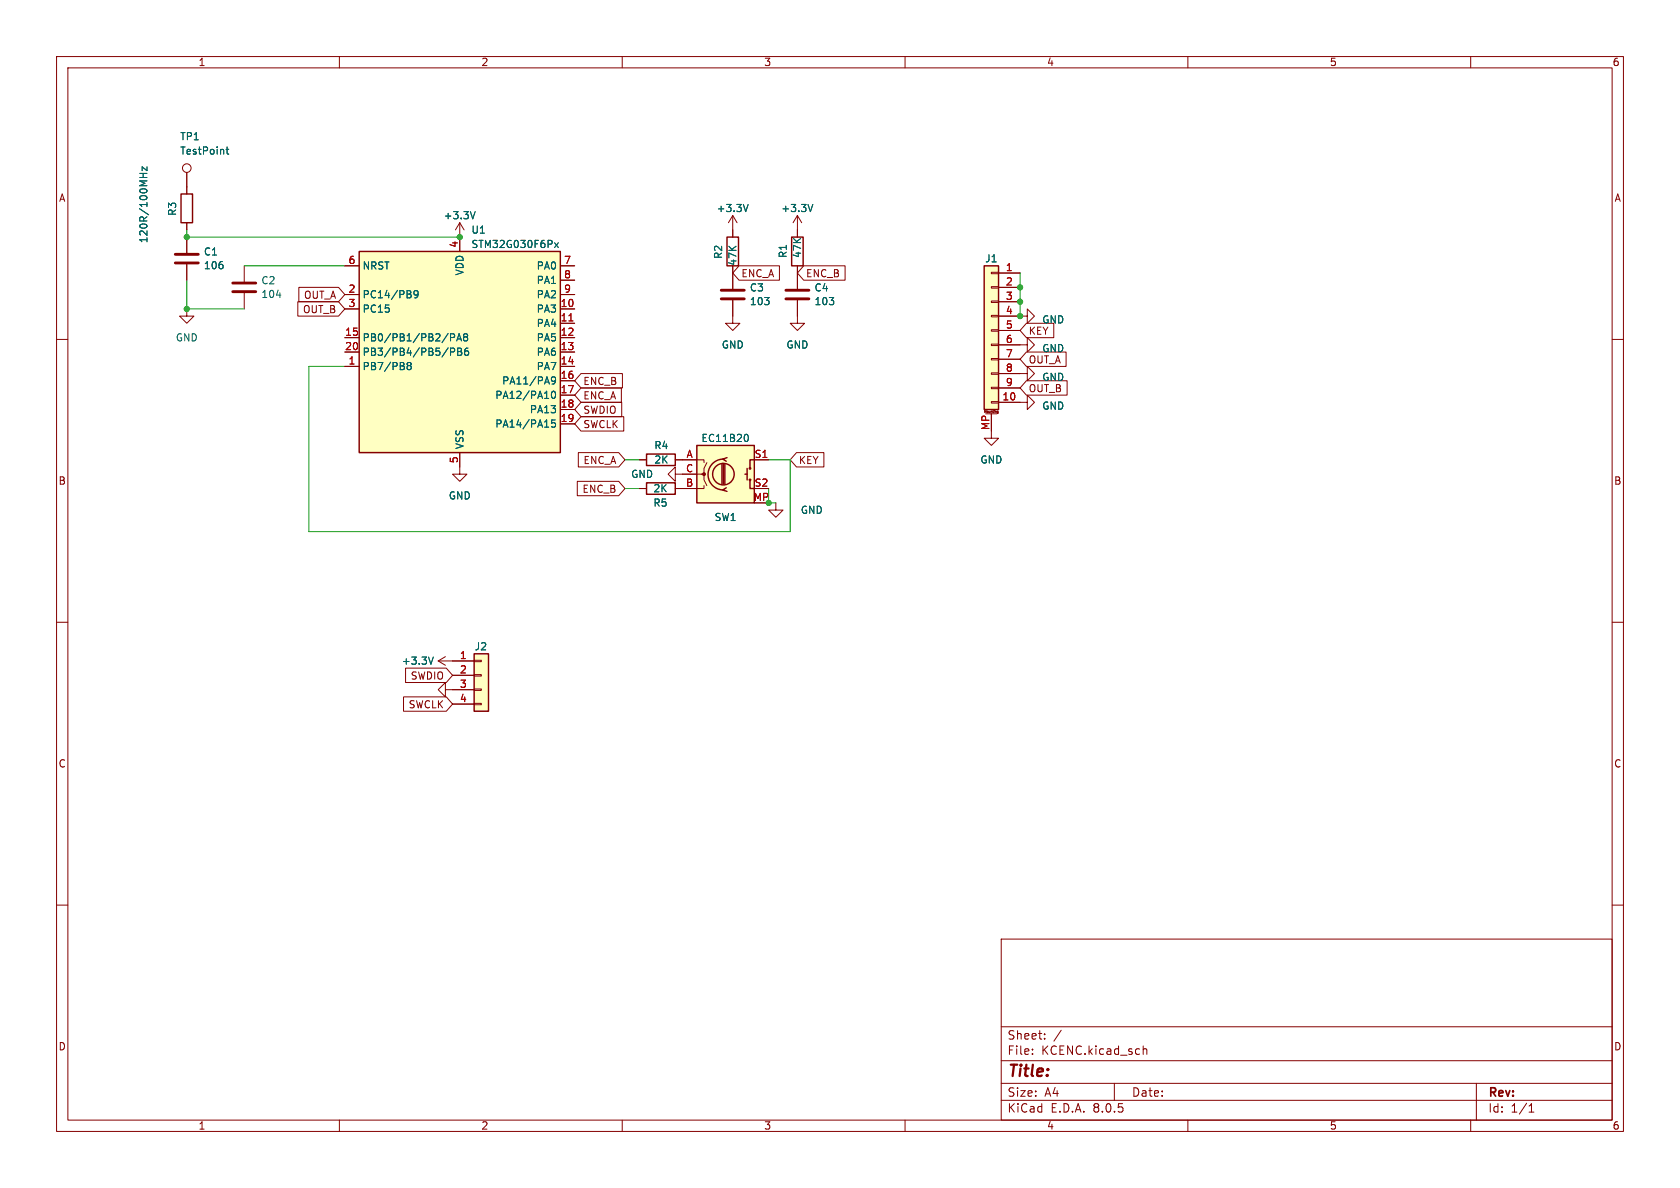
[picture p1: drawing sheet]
<svg xmlns="http://www.w3.org/2000/svg" width="297mm" height="210mm" viewBox="0 0 297 210" stroke-linecap="round" stroke-linejoin="round" font-family="sans-serif">
<g fill="none" stroke="#840000" stroke-width=".18">
<path d="M10 10h277v190h-277zM12 12h273v186h-273zM60 10v2M110 10v2M160 10v2M210 10v2M260 10v2M10 60h2M285 60h2M10 110h2M285 110h2M10 160h2"/>
<path d="M285 160h2M177 166h108v32h-108zM60 198v2M110 198v2M160 198v2M177 194.5h108M177 191.5h108M177 187.5h108M177 181.5h108M182.5 186.3v.1M182.5 185.5v.1M184.7 183.6v.1"/>
<path d="M184.7 182.8v.1M187.6 182.1l-1.3 2M197 191.5v3M202.1 184.9v1.5M202.1 185.5l.2-.1 .4 .1v.9M210 198v2M260 198v2M261 191.5v6.5M270.3 196.6h.9M270.3 195.5l.4-.4v1.5"/>
</g>
<path d="M174 47h2.5v25.4h-2.5z" fill="#ffffc2"/>
<g fill="none" stroke="#840000" stroke-width=".18">
<path d="M175.3 58.3h1.2v.2h-1.2zM175.3 55.8h1.2v.2h-1.2zM175.3 53.2h1.2v.3h-1.2zM175.3 50.7h1.2v.2h-1.2zM175.3 48.1h1.2v.3h-1.2zM176.5 48.3h3.8M176.5 50.8h3.8M176.5 53.3h3.8M176.5 55.9h3.8M176.5 58.4h3.8M174.1 72.9v-.3l.1 .2 .1-.2v.3M174.2 73.2h2.1"/>
<path d="M175.3 71h1.2v.2h-1.2zM175.3 68.5h1.2v.2h-1.2zM175.3 65.9h1.2v.3h-1.2zM175.3 63.4h1.2v.2h-1.2zM175.3 60.8h1.2v.3h-1.2zM175.3 73.2v3M175.5 72.6v.3M175.8 72.6h.1M176.3 73v.1M176.3 72.9h.1M176.3 72.7v.2M176.3 72.7h.1"/>
<path d="M176.4 72.7h-.1M176.4 72.7h.1M176.4 73l-.1 .1M176.4 72.7v.3M176.4 73h.1M176.4 72.9h.1M176.5 71.1h3.8M176.5 61h3.8M176.5 63.5h3.8M176.5 66h3.8M176.5 68.6h3.8M81.3 82.6v1.2h1.2l-1.2 1.3-1.3-1.3h1.3"/>
<path d="M113 81.3h1.3M119.4 83.8v-1.2l-1.3 1.2 1.3 1.3v-1.3h1.2M119.4 81.3h1.2"/>
</g>
<path d="M174 47h2.5v25.4h-2.5zM114.3 80.3h5.1v2h-5.1z" fill="none" stroke="#840000" stroke-width=".25"/>
<path d="M123.2 78.7h10.1v10.2h-10.1z" fill="#ffffc2"/>
<g fill="none" stroke="#840000" stroke-width=".25">
<path d="M123.2 78.7h10.1v10.2h-10.1zM114.3 85.3h5.1v2.1h-5.1zM127.6 82v3.6M127.9 81.2a2.73 2.73 0 0 0-2.7 2.7 2.73 2.73 0 0 0 2.7 2.7M127.9 82v3.6M128.1 82v3.6M128.4 86.2l-.6 .4 .7 .3M128.5 80.9l-.7 .3 .6 .3M131.7 83.8h.4M132.1 82.8v2M132.6 84.8v1.6h.7M133.3 81.3h-.7v1.5"/>
<circle cx="127.9" cy="83.8" r="1.9"/>
<circle cx="132.6" cy="84.8" r=".13"/>
<circle cx="132.6" cy="82.8" r=".13"/>
</g>
<circle cx="124.5" cy="83.8" r=".25" fill="#840000" stroke="#840000" stroke-width=".18"/>
<path d="M113 86.4h1.3M120.6 81.3h3.9v.5M120.6 83.8h3.9v1l.5 1.1M124.5 85.9v.5h-5.1M125 81.8l-.5 1v1h-.5M133.3 81.3h2.6" fill="none" stroke="#840000" stroke-width=".18"/>
<path d="M132 76.8a.79 .79 0 0 1 0 1.2" fill="none" stroke="#006464" stroke-width=".18"/>
<path d="M63.5 44.5h35.6v35.5h-35.6z" fill="#ffffc2"/>
<path d="M32 34.3h2v5.1h-2zM63.5 44.5h35.6v35.5h-35.6z" fill="none" stroke="#840000" stroke-width=".25"/>
<g fill="none" stroke="#840000" stroke-width=".18">
<path d="M33 30.5v3.8M33 39.4v1.2M33 54.6v1.3h1.3l-1.3 1.3-1.3-1.3h1.3M33 41.9v2.8M33 46.7v2.8M61 54.6h2.5M61 59.7h2.5M61 52.1h2.5M61 47h2.5M81.3 41.9v2.6M99.1 54.6h2.5M99.1 57.2h2.5"/>
<path d="M99.1 59.7h2.5M99.1 52.1h2.5M99.1 47h2.5M99.1 49.5h2.5M129.5 53.1v4.1h1.3l-1.3 1.2-1.2-1.2h1.2M129.5 48.3v2.8M141 53.1v4.1h1.2l-1.2 1.2-1.3-1.2h1.3M141 48.3v2.8M61 64.8h2.5M61 62.2h2.5M99.1 64.8h2.5M99.1 62.2h2.5"/>
<path d="M99.1 67.3h2.5M99.1 69.9h2.5M99.1 72.4h2.5M99.1 74.9h2.5M175.3 76.2v1.3h1.2l-1.2 1.2-1.3-1.2h1.3M180.3 66h1.3v-1.2l1.3 1.2-1.3 1.3v-1.3M180.3 71.1h1.3v-1.2l1.3 1.2-1.3 1.3v-1.3M81.3 80v2.6"/>
<circle cx="33" cy="29.7" r=".76"/>
</g>
<g fill="none" stroke="#006464" stroke-width=".18">
<path d="M24.7 30.7h1.3M25.3 30.7v.7M26 29.5v.7l-.9-.7v.7M40 26.4h.4M40.1 26v1.1l.3 .1M73.9 51.9l-.2 .3-.4-.1-.1-.2 .1-.5h.4l.1 .1a.84 .84 0 0 1-.3 1.1h-.2M79.7 59.7l.6-.1 .1-.2-.1-.3-.6-.1v1.3M80.9 59.9h.6M82.2 59.5l-.3-.2 .3-.3h.2l.3 .2-.3 .3M82.2 59.5l-.3 .3 .1 .3 .2 .2 .4-.1 .1-.2-.1-.3-.2-.2M82.2 59.5h.2M98 42.9l.7 .9"/>
<path d="M98.7 42.9l-.7 .9M72.2 64.6l-.2-.2 .2-.3h.3l.2 .2-.2 .3M72.2 64.6l-.2 .3v.3l.2 .1h.4l.1-.2v-.2l-.2-.3M72.2 64.6h.3M79.7 62.2l.6-.1 .1-.1-.1-.3-.6-.2v1.3M80.7 60.3l.5-1.3 .4 1.3M80.9 61.5h.4l.3 .3-.3 .3 .3 .2v.3l-.2 .2h-.5zM80.9 62.1h.4M82.7 61.5l-.3 .1a.86 .86 0 0 0 0 1.2l.4-.1 .1-.4-.3-.3-.3 .1-.2 .2M97.6 69.3l.2-.1a.68 .68 0 0 1 .4 .6 .68 .68 0 0 1-.4 .6l-.2-.1-.1-.4zM98.1 74.2h-.6v.6l.2-.1 .4 .1 .1 .2-.1 .4-.1 .1-.5-.1M98.2 67.2l-.2 .2-.4-.1-.1-.1 .1-.5 .4-.1 .1 .1a.84 .84 0 0 1-.3 1.2h-.2"/>
</g>
<path d="M100.6 56.7h.7" fill="none" stroke="#a90000" stroke-width=".18"/>
<path d="M31 46.5h4.1M31 45h4.1M127.5 52.8h4.1M127.5 51.3h4.1M138.9 52.8h4.1M138.9 51.3h4.1" fill="none" stroke="#840000" stroke-width=".51"/>
<path d="M83.8 115.6h2.6v10.1h-2.6z" fill="#ffffc2"/>
<g fill="none" stroke="#840000" stroke-width=".18">
<path d="M33 30.5v3.8M33 39.4v1.2M81.3 39.4l-.8 1.2M81.3 39.4v5.1M81.3 39.4l.7 1.2M129.5 38.1l-.7 1.3M129.5 38.1v3.8M129.5 38.1l.8 1.3M141 38.1v3.8M141 38.1l-.8 1.3M141 38.1l.7 1.3M33 41.9v2.8"/>
<path d="M33 46.7v2.8M43.2 47v2.8M43.2 51.8v2.8M52.6 53.3h7.2l1.2 1.3-1.2 1.3h-7.2zM52.8 50.8h7l1.2 1.3-1.2 1.2h-7zM61 54.6h2.5M61 59.7h2.5M61 52.1h2.5M61 47h2.5M99.1 54.6h2.5M99.1 57.2h2.5M99.1 59.7h2.5"/>
<path d="M99.1 52.1h2.5M99.1 47h2.5M99.1 49.5h2.5M129.5 47v4.1M129.5 53.1v2.8M130.7 47h7.1v2.5h-7.1l-1.2-1.2zM141 47v4.1M141 53.1v2.8M142.1 47h7.3v2.5h-7.3l-1.1-1.2zM176.5 55.9h5.1v-1.3l1.3 1.3-1.3 1.3v-1.3M176.5 48.3h3.8M176.5 50.8h3.8"/>
<path d="M176.5 53.3h3.8M176.5 58.4h3.8M181.5 57.1h4.8v2.6h-4.8l-1.2-1.3zM61 64.8h2.5M61 62.2h2.5M99.1 64.8h2.5M99.1 62.2h2.5M99.1 67.3h2.5M99.1 69.9h2.5M99.1 72.4h2.5M99.1 74.9h2.5M102.7 73.7h7.6v2.5h-7.6l-1.1-1.3z"/>
<path d="M102.7 68.6h7.2v2.5h-7.2l-1.1-1.2zM102.7 66h7.3v2.6h-7.3l-1.1-1.3zM102.7 71.1h7.2v2.6h-7.2l-1.1-1.3zM175.3 73.2v3M176.5 61h5.1v-1.3l1.3 1.3-1.3 1.2v-1.2M176.5 71.1h3.8M176.5 63.5h3.8M176.5 66h3.8M176.5 68.6h3.8M181.5 62.2h7v2.6h-7l-1.2-1.3zM181.5 67.3h7.2v2.6h-7.2l-1.2-1.3zM81.3 80v2.6"/>
<path d="M102.1 85.1h7.3l1.1 1.3-1.1 1.2h-7.3zM102.2 80h7.2l1.1 1.3-1.1 1.3h-7.2zM113 81.3h1.3M113 86.4h1.3M119.4 81.3h3.8M119.4 86.4h3.8M120.6 83.8h2.6M133.3 81.3h2.6M137.2 88.9v1.3h1.2l-1.2 1.2-1.3-1.2h1.3M140.8 80h4.9v2.6h-4.9l-1.1-1.3zM71.7 118.1h7.2l1.1 1.3-1.1 1.3h-7.2zM77.5 116.8h6.3"/>
<path d="M77.5 116.8l1.2 .8M78.7 116.1l-1.2 .7M80 119.4h3.8M83.8 119.3h1.3v.2h-1.3zM83.8 116.7h1.3v.3h-1.3zM71.3 123.2h7.6l1.1 1.3-1.1 1.2h-7.6zM78.7 121.9v-1.2l-1.2 1.2 1.2 1.3v-1.3h5.1M80 124.5h3.8M83.8 124.3h1.3v.3h-1.3zM83.8 121.8h1.3v.2h-1.3z"/>
</g>
<path d="M128.5 41.9h2.1v5.1h-2.1zM140 41.9h2v5.1h-2zM83.8 115.6h2.6v10.1h-2.6z" fill="none" stroke="#840000" stroke-width=".25"/>
<g fill="none" stroke="#006464" stroke-width=".18">
<path d="M24.7 30.7h1.3M25.3 30.7v.7M26 29.5v.7l-.9-.7v.7M40 26.4h.4M40.1 26v1.1l.3 .1M84 37.4l-.4 1.3M132.3 36.1l-.5 1.3M143.7 36.1l-.4 1.3M48.9 52.2h.8M73.9 51.9l-.2 .3-.4-.1-.1-.2 .1-.5h.4l.1 .1a.84 .84 0 0 1-.3 1.1h-.2M79.7 59.7l.6-.1 .1-.2-.1-.3-.6-.1v1.3M80.9 59.9h.6"/>
<path d="M82.2 59.5l-.3-.2 .3-.3h.2l.3 .2-.3 .3M82.2 59.5l-.3 .3 .1 .3 .2 .2 .4-.1 .1-.2-.1-.3-.2-.2M82.2 59.5h.2M98 42.9l.7 .9M98.7 42.9l-.7 .9M72.2 64.6l-.2-.2 .2-.3h.3l.2 .2-.2 .3M72.2 64.6l-.2 .3v.3l.2 .1h.4l.1-.2v-.2l-.2-.3M72.2 64.6h.3M79.7 62.2l.6-.1 .1-.1-.1-.3-.6-.2v1.3M80.7 60.3l.5-1.3 .4 1.3M80.9 61.5h.4l.3 .3-.3 .3 .3 .2v.3l-.2 .2h-.5zM80.9 62.1h.4"/>
<path d="M82.7 61.5l-.3 .1a.86 .86 0 0 0 0 1.2l.4-.1 .1-.4-.3-.3-.3 .1-.2 .2M97.6 69.3l.2-.1a.68 .68 0 0 1 .4 .6 .68 .68 0 0 1-.4 .6l-.2-.1-.1-.4zM98.1 74.2h-.6v.6l.2-.1 .4 .1 .1 .2-.1 .4-.1 .1-.5-.1M98.2 67.2l-.2 .2-.4-.1-.1-.1 .1-.5 .4-.1 .1 .1a.84 .84 0 0 1-.3 1.2h-.2M132 76.8a.79 .79 0 0 1 0 1.2M76.6 116.1l-.4 1.3"/>
</g>
<path d="M41.1 51.6h4.1M41.1 50h4.1" fill="none" stroke="#840000" stroke-width=".51"/>
<path d="M33 40.6v1.3h48.3M33 49.5v5.1h10.2M43.2 47h17.8M180.3 48.3v7.6M61 64.8h-6.4v29.2h85.1v-12.7h-3.8M110.5 81.3h2.5M110.5 86.4h2.5M135.9 86.4v2.5h1.3" fill="none" stroke="#009600" stroke-width=".18"/>
<path d="M100.6 56.7h.7" fill="none" stroke="#a90000" stroke-width=".18"/>
<g fill="#009600" stroke="#009600" stroke-width=".18">
<circle cx="180.3" cy="53.3" r=".46"/>
<circle cx="180.3" cy="50.8" r=".46"/>
<circle cx="135.9" cy="88.9" r=".46"/>
<circle cx="180.3" cy="55.9" r=".46"/>
<circle cx="33" cy="54.6" r=".46"/>
<circle cx="33" cy="41.9" r=".46"/>
<circle cx="81.3" cy="41.9" r=".46"/>
</g>
<text font-size="2.8" fill="#840000" x="178" y="190.9">Title:</text>
<g font-size="2.1" fill="#840000">
<text x="178" y="184">Sheet:</text>
<text x="178" y="186.7">File:</text>
<text x="184.1" y="186.7">KCENC.kicad_sch</text>
<text x="178" y="196.9">KiCad</text>
<text x="178" y="194.1">Size:</text>
<text x="184.7" y="194.1">A4</text>
<text x="185.7" y="196.9">E.D.A.</text>
<text x="193.3" y="196.9">8.0.5</text>
<text x="200" y="194.1">Date:</text>
<text x="263" y="194.3">Rev:</text>
<text x="263" y="196.9">Id:</text>
<text x="267.1" y="196.9">1/1</text>
</g>
<g font-size="1.8" fill="#840000">
<text x="35" y="11.9">1</text>
<text x="85" y="11.9">2</text>
<text x="135" y="11.9">3</text>
<text x="185" y="11.9">4</text>
<text x="235" y="11.9">5</text>
<text x="285" y="11.9">6</text>
<text x="10.3" y="35.9">A</text>
<text x="285.3" y="35.9">A</text>
<text x="53.6" y="53">OUT_A</text>
<text x="131" y="49.2">ENC_A</text>
<text x="142.4" y="49.2">ENC_B</text>
<text x="53.5" y="55.6">OUT_B</text>
<text x="181.8" y="59.4">KEY</text>
<text x="181.8" y="64.5">OUT_A</text>
<text x="103" y="70.8">ENC_A</text>
<text x="103" y="68.3">ENC_B</text>
<text x="181.8" y="69.5">OUT_B</text>
<text x="103" y="75.9">SWCLK</text>
<text x="103" y="73.3">SWDIO</text>
<text x="103.1" y="82.2">ENC_A</text>
<text x="141.1" y="82.2">KEY</text>
<text x="10.3" y="85.9">B</text>
<text x="102.9" y="87.3">ENC_B</text>
<text x="285.3" y="85.9">B</text>
<text x="72.1" y="125.4">SWCLK</text>
<text x="72.5" y="120.3">SWDIO</text>
<text x="10.3" y="135.9">C</text>
<text x="285.3" y="135.9">C</text>
<text x="10.3" y="185.9">D</text>
<text x="285.3" y="185.9">D</text>
<text x="35" y="199.9">1</text>
<text x="85" y="199.9">2</text>
<text x="135" y="199.9">3</text>
<text x="185" y="199.9">4</text>
<text x="235" y="199.9">5</text>
<text x="285" y="199.9">6</text>
</g>
<g font-size="1.8" fill="#006464">
<text x="31.8" y="25">TP1</text>
<text x="31.8" y="27.5">TestPoint</text>
<text x="31.3" y="38.3" transform="rotate(-90 31.3 38.3)">R3</text>
<text x="78.3" y="39">+3.3V</text>
<text x="83.2" y="41.5">U1</text>
<text x="126.6" y="37.7">+3.3V</text>
<text x="138" y="37.7">+3.3V</text>
<text x="26.3" y="43.1" transform="rotate(-90 26.3 43.1)">120R/100MHz</text>
<text x="36" y="45.4">C1</text>
<text x="36" y="47.8">106</text>
<text x="64" y="47.9">NRST</text>
<text x="83.2" y="44">STM32G030F6Px</text>
<text x="94.8" y="47.9">PA0</text>
<text x="127.9" y="45.9" transform="rotate(-90 127.9 45.9)">R2</text>
<text x="130.4" y="47.1" transform="rotate(-90 130.4 47.1)">47K</text>
<text x="139.3" y="45.7" transform="rotate(-90 139.3 45.7)">R1</text>
<text x="141.8" y="45.7" transform="rotate(-90 141.8 45.7)">47K</text>
<text x="174.1" y="46.6">J1</text>
<text x="46.1" y="50.5">C2</text>
<text x="46.1" y="52.9">104</text>
<text x="64" y="52.9">PC14/PB9</text>
<text x="82.1" y="48.8" transform="rotate(-90 82.1 48.8)">VDD</text>
<text x="94.8" y="50.4">PA1</text>
<text x="94.8" y="52.9">PA2</text>
<text x="132.5" y="51.7">C3</text>
<text x="143.9" y="51.7">C4</text>
<text x="64" y="55.5">PC15</text>
<text x="94.8" y="55.5">PA3</text>
<text x="94.8" y="58">PA4</text>
<text x="132.5" y="54.1">103</text>
<text x="143.9" y="54.1">103</text>
<text x="184.2" y="57.4">GND</text>
<text x="31" y="60.6">GND</text>
<text x="64" y="65.6">PB7/PB8</text>
<text x="64" y="60.6">PB0/PB1/PB2/PA8</text>
<text x="64" y="63.1">PB3/PB4/PB5/PB6</text>
<text x="94.8" y="60.6">PA5</text>
<text x="94.8" y="63.1">PA6</text>
<text x="94.8" y="65.6">PA7</text>
<text x="127.5" y="61.8">GND</text>
<text x="138.9" y="61.8">GND</text>
<text x="184.2" y="62.5">GND</text>
<text x="87.5" y="70.7">PA12/PA10</text>
<text x="88.7" y="68.2">PA11/PA9</text>
<text x="184.2" y="67.5">GND</text>
<text x="87.5" y="75.8">PA14/PA15</text>
<text x="93.6" y="73.3">PA13</text>
<text x="184.2" y="72.6">GND</text>
<text x="82.1" y="79.5" transform="rotate(-90 82.1 79.5)">VSS</text>
<text x="115.6" y="79.6">R4</text>
<text x="115.6" y="82.1">2K</text>
<text x="123.9" y="78.3">EC11B20</text>
<text x="173.2" y="82.1">GND</text>
<text x="79.2" y="88.5">GND</text>
<text x="111.5" y="84.7">GND</text>
<text x="115.4" y="89.8">R5</text>
<text x="115.4" y="87.2">2K</text>
<text x="126.2" y="92.3">SW1</text>
<text x="141.5" y="91">GND</text>
<text x="70.9" y="117.7">+3.3V</text>
<text x="83.8" y="115.2">J2</text>
</g>
<g font-size="1.8" fill="#a90000">
<text x="61.5" y="46.7">6</text>
<text x="81" y="43.9" transform="rotate(-90 81 43.9)">4</text>
<text x="99.6" y="46.7">7</text>
<text x="61.5" y="51.8">2</text>
<text x="99.6" y="49.3">8</text>
<text x="99.6" y="51.8">9</text>
<text x="177.7" y="48">1</text>
<text x="177.7" y="50.5">2</text>
<text x="177.7" y="53.1">3</text>
<text x="60.9" y="59.4">15</text>
<text x="61.5" y="54.4">3</text>
<text x="99" y="54.4">10</text>
<text x="99" y="56.9">11</text>
<text x="99" y="59.4">12</text>
<text x="177.7" y="55.6">4</text>
<text x="177.7" y="58.2">5</text>
<text x="60.9" y="62">20</text>
<text x="61.5" y="64.5">1</text>
<text x="99" y="62">13</text>
<text x="99" y="64.5">14</text>
<text x="177.7" y="60.7">6</text>
<text x="177.7" y="63.2">7</text>
<text x="177.7" y="65.8">8</text>
<text x="99" y="67.1">16</text>
<text x="99" y="69.6">17</text>
<text x="177.1" y="70.9">10</text>
<text x="177.7" y="68.3">9</text>
<text x="99" y="72.1">18</text>
<text x="99" y="74.7">19</text>
<text x="175" y="76.1" transform="rotate(-90 175 76.1)">MP</text>
<text x="81" y="82" transform="rotate(-90 81 82)">5</text>
<text x="121.2" y="83.6">C</text>
<text x="121.3" y="81">A</text>
<text x="133.3" y="81">S1</text>
<text x="121.2" y="86.1">B</text>
<text x="133.2" y="88.6">MP</text>
<text x="133.3" y="86.1">S2</text>
<text x="81.2" y="116.6">1</text>
<text x="81.2" y="119.1">2</text>
<text x="81.2" y="121.7">3</text>
<text x="81.2" y="124.2">4</text>
</g>
<text font-size=".5" fill="#840000" x="173.8" y="73.2">Mounting</text>
</svg>
